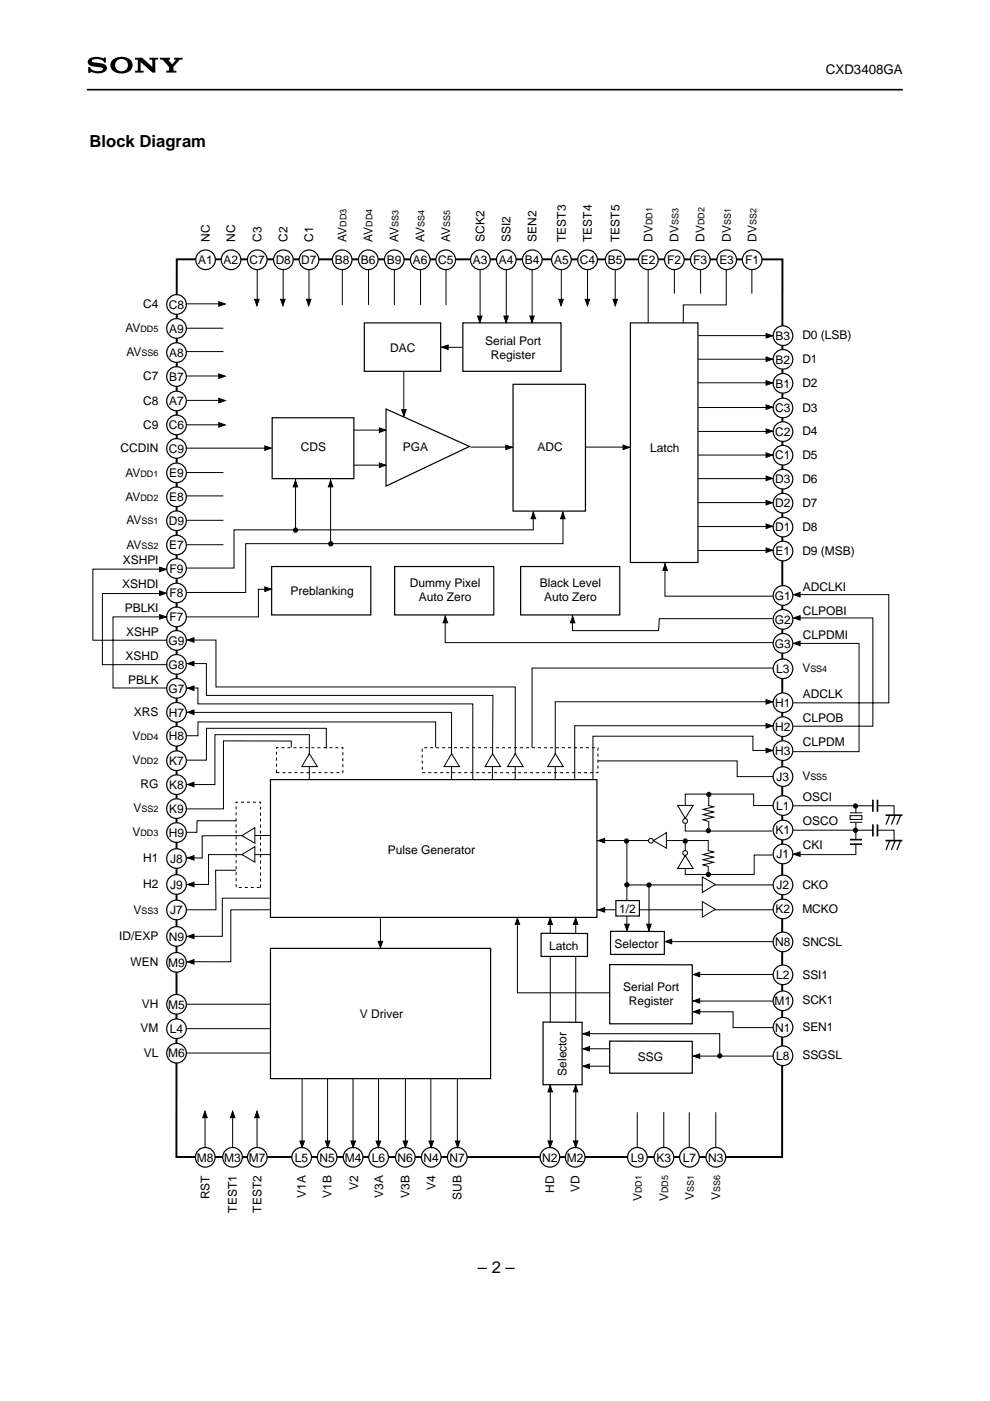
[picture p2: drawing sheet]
<svg xmlns="http://www.w3.org/2000/svg" width="210mm" height="297mm" viewBox="0 0 210 297" stroke-linecap="round" stroke-linejoin="round" font-family="sans-serif">
<path d="M18.8 12.6a3.4 3.4 0 0 1 3.2-.3v-.1h.5v1.1h-.4a1.74 1.74 0 0 0-2.7-.3 .67 .67 0 0 0 .9 .3h.6a1.55 1.55 0 0 1 1.8 1.2 1.78 1.78 0 0 1-2.2 1l-1.2-.3-.1 .3h-.5v-1.3h.4a1.75 1.75 0 0 0 2.5 .8l.2-.4a2.29 2.29 0 0 0-1.9-.5 1.03 1.03 0 0 1-1-.4 1.03 1.03 0 0 1-.1-1.1zM23.9 12.7a2.83 2.83 0 0 1 4.1 .5 1.84 1.84 0 0 1-2.2 2.4v-.5a1.31 1.31 0 0 0 1.1-1.9 1.31 1.31 0 0 0-2.2-.2 1.31 1.31 0 0 0 .8 2.1h.3v.5a1.87 1.87 0 0 1-2.3-2.4zM28.6 12.2h1.5l2.2 2-.1-1.5-.5-.1v-.4h1.8v.4l-.6 .1v2.7h-.6l-2.5-2.2v1.7l.7 .1v.4h-1.9v-.4l.6-.1v-2l-.1-.2-.5-.1zM33.9 12.2h2.2v.4l-.4 .2 .8 .8 .8-.8-.4-.2v-.4h1.7v.4l-.5 .1-1.3 1.5v.7l.6 .1v.4h-2.2v-.4l.6-.1v-.5a3.1 3.1 0 0 0-1.2-1.6l-.7-.2z" fill="#000"/>
<path d="M18.4 19h173" fill="none" stroke="#000" stroke-width=".35"/>
<g fill="none" stroke="#000" stroke-width=".21">
<path d="M39.5 135.7h6.3v9.9h63.4v19.6M39.5 151h56.2v14.2M39.5 145.9h2.5v3.3h58.2v16M39.5 140.7h4.3v6.7h60.7l-.1 17.9M163.9 148.8h-46.2v16.3M163.9 153.9h-42v11.2M163.9 159.1h-4.3v-3h-33.9v9.2M50.1 174h-8.3l-.1 2.5h-2.2M57.3 177.1l-14.4 .1v4.7h-3.4M65.6 165.2v-9.4h-20v10.5h-6.1M126.6 178.2h23.6v7.1M145.3 178.4v7h14.6v-4.1h3.9"/>
<path d="M150.3 168.5v7.7M163.9 170.8h-4.1v-2.4h-14.5v7.8h18.4M168.2 170.8h21.4v1.8M168.2 176h21.4v2M181.5 170.8v10.4h-13.3M50.1 184.5h-4.4l.1 8.4h-6.3M57.2 190.4h-10.1v8.1h-7.6M57.2 192.9h-8.3v11h-9.4M57.3 181.2h-13.1v6.3h-4.7M135.6 192.9h28.3"/>
</g>
<path d="M37.5 55h128.4l-.1 190.3h-128.4z" fill="none" stroke="#000" stroke-width=".41"/>
<g fill="#fff" stroke="#000" stroke-width=".25">
<circle cx="54.5" cy="55.1" r="2.08"/>
<circle cx="43.6" cy="55.1" r="2.08"/>
<circle cx="49" cy="55.1" r="2.08"/>
<circle cx="60.1" cy="55.1" r="2.08"/>
<circle cx="65.5" cy="55.1" r="2.08"/>
<circle cx="72.5" cy="55.1" r="2.08"/>
<circle cx="78.1" cy="55.1" r="2.08"/>
<circle cx="83.6" cy="55.1" r="2.08"/>
<circle cx="89.1" cy="55.1" r="2.08"/>
<circle cx="94.5" cy="55.1" r="2.08"/>
<circle cx="101.8" cy="55.1" r="2.08"/>
<circle cx="107.4" cy="55.1" r="2.08"/>
<circle cx="112.9" cy="55.1" r="2.08"/>
<circle cx="119" cy="55.1" r="2.08"/>
<circle cx="124.6" cy="55.1" r="2.08"/>
<circle cx="130.4" cy="55.1" r="2.08"/>
<circle cx="137.5" cy="55.1" r="2.08"/>
<circle cx="143" cy="55.1" r="2.08"/>
<circle cx="148.5" cy="55.1" r="2.08"/>
<circle cx="154.1" cy="55.1" r="2.08"/>
<circle cx="159.5" cy="55.1" r="2.08"/>
<circle cx="166" cy="71.2" r="2.08"/>
<circle cx="166" cy="76.2" r="2.08"/>
<circle cx="166" cy="81.3" r="2.08"/>
<circle cx="166" cy="86.5" r="2.08"/>
<circle cx="166" cy="91.5" r="2.08"/>
<circle cx="166" cy="96.5" r="2.08"/>
<circle cx="166" cy="101.6" r="2.08"/>
<circle cx="166" cy="106.7" r="2.08"/>
<circle cx="166" cy="111.8" r="2.08"/>
<circle cx="166" cy="116.8" r="2.08"/>
<circle cx="166" cy="126.3" r="2.08"/>
<circle cx="166" cy="131.3" r="2.08"/>
<circle cx="166" cy="136.4" r="2.08"/>
<circle cx="166" cy="141.8" r="2.08"/>
<circle cx="166" cy="149" r="2.08"/>
<circle cx="166" cy="154.1" r="2.08"/>
<circle cx="166" cy="159.2" r="2.08"/>
<circle cx="166" cy="164.7" r="2.08"/>
<circle cx="166" cy="170.8" r="2.08"/>
<circle cx="166" cy="176" r="2.08"/>
<circle cx="166" cy="181.1" r="2.08"/>
<circle cx="166" cy="187.6" r="2.08"/>
<circle cx="166" cy="192.7" r="2.08"/>
<circle cx="166" cy="199.7" r="2.08"/>
<circle cx="166" cy="206.7" r="2.08"/>
<circle cx="37.4" cy="223.3" r="2.08"/>
<circle cx="37.4" cy="218.1" r="2.08"/>
<circle cx="37.4" cy="212.9" r="2.08"/>
<circle cx="37.4" cy="204" r="2.08"/>
<circle cx="37.4" cy="198.5" r="2.08"/>
<circle cx="37.4" cy="192.9" r="2.08"/>
<circle cx="37.4" cy="187.5" r="2.08"/>
<circle cx="37.4" cy="182" r="2.08"/>
<circle cx="37.4" cy="176.5" r="2.08"/>
<circle cx="37.4" cy="171.4" r="2.08"/>
<circle cx="37.4" cy="166.4" r="2.08"/>
<circle cx="37.4" cy="161.3" r="2.08"/>
<circle cx="37.4" cy="156.1" r="2.08"/>
<circle cx="37.4" cy="151" r="2.08"/>
<circle cx="37.4" cy="145.9" r="2.08"/>
<circle cx="37.4" cy="140.9" r="2.08"/>
<circle cx="37.4" cy="135.8" r="2.08"/>
<circle cx="37.4" cy="130.8" r="2.08"/>
<circle cx="37.4" cy="125.7" r="2.08"/>
<circle cx="37.4" cy="115.6" r="2.08"/>
<circle cx="37.4" cy="120.5" r="2.08"/>
<circle cx="37.4" cy="110.4" r="2.08"/>
<circle cx="37.4" cy="105.3" r="2.08"/>
<circle cx="37.4" cy="100.3" r="2.08"/>
<circle cx="37.4" cy="95.1" r="2.08"/>
<circle cx="37.4" cy="90.1" r="2.08"/>
<circle cx="37.4" cy="85" r="2.08"/>
<circle cx="37.4" cy="79.8" r="2.08"/>
<circle cx="37.4" cy="74.8" r="2.08"/>
<circle cx="37.4" cy="69.6" r="2.08"/>
<circle cx="37.4" cy="64.6" r="2.08"/>
<circle cx="166" cy="212.2" r="2.08"/>
<circle cx="166" cy="217.8" r="2.08"/>
<circle cx="151.8" cy="245.4" r="2.08"/>
<circle cx="146.2" cy="245.4" r="2.08"/>
<circle cx="140.8" cy="245.4" r="2.08"/>
<circle cx="135.1" cy="245.4" r="2.08"/>
<circle cx="122" cy="245.4" r="2.08"/>
<circle cx="116.6" cy="245.4" r="2.08"/>
<circle cx="97" cy="245.4" r="2.08"/>
<circle cx="91.4" cy="245.4" r="2.08"/>
<circle cx="85.9" cy="245.4" r="2.08"/>
<circle cx="80.3" cy="245.4" r="2.08"/>
<circle cx="74.9" cy="245.4" r="2.08"/>
<circle cx="69.4" cy="245.4" r="2.08"/>
<circle cx="54.6" cy="245.4" r="2.08"/>
<circle cx="49.3" cy="245.4" r="2.08"/>
<circle cx="43.5" cy="245.4" r="2.08"/>
</g>
<path d="M77.2 68.5h16.2v10.2h-16.2zM98.1 68.5h20.8v10.2h-20.8zM133.7 68.5h14.3v50.8h-14.3zM57.7 88.6h17.3v12.9h-17.3zM108.8 81.5h15.3v26.9h-15.3zM57.6 120.1h21v10.3h-21zM83.7 120.1h21v10.3h-21zM110.4 120.1h21v10.3h-21z" fill="none" stroke="#000" stroke-width=".25"/>
<g fill="#fff" stroke="#000" stroke-width=".21">
<path d="M95.7 159.8l1.7 2.7h-3.3z"/>
<path d="M65.6 159.8l1.7 2.7h-3.3z"/>
<path d="M51.3 177.2l2.7-1.7v3.3z"/>
<path d="M51.3 181.2l2.7-1.7v3.3z"/>
<path d="M104.4 159.8l1.7 2.7h-3.3z"/>
<path d="M109.2 159.8l1.7 2.7h-3.3z"/>
<path d="M117.7 159.8l1.7 2.7h-3.3z"/>
<path d="M148.9 191.2l2.8 1.6-2.8 1.7z"/>
</g>
<path d="M81.8 86.7l17.7 8-17.7 8.4zM57.3 165.3h69.3v29.2h-69.3zM57.3 201.1h46.7v27.6h-46.7zM129.3 204.5l17.5 .1v12.5h-17.5zM129.3 220.7l17.5 .1v6.7h-17.5z" fill="none" stroke="#000" stroke-width=".25"/>
<path d="M58.6 158.5h14.1v5.3h-14.1zM89.5 158.5h37.3v5.3h-37.3zM50.1 170.1h5.1v18.1h-5.1z" fill="none" stroke="#000" stroke-width=".21" stroke-dasharray=".6 .6" stroke-linecap="butt"/>
<path d="M149.8 170.8h.8v3.3h-.8z" fill="#fff"/>
<path d="M150.2 170.8l1.1 .3-2.2 .5 2.2 .6-2.2 .5 2.2 .6-2.2 .5 1.1 .3" fill="none" stroke="#000" stroke-width=".21"/>
<g fill="#fff" stroke="#000" stroke-width=".21">
<path d="M143.7 170.8h3.3l-1.7 2.7z"/>
<circle cx="145.3" cy="174.1" r=".51"/>
</g>
<path d="M149.8 180.4h.8v3.3h-.8z" fill="#fff"/>
<path d="M150.2 180.3l1.1 .3-2.2 .6 2.2 .5-2.2 .6 2.2 .5-2.2 .6 1.1 .3" fill="none" stroke="#000" stroke-width=".21"/>
<g fill="#fff" stroke="#000" stroke-width=".21">
<path d="M145.3 181.4l1.7 2.7h-3.3z"/>
<path d="M138.5 178.2l2.8-1.7v3.3z"/>
<circle cx="145.3" cy="180.8" r=".51"/>
<circle cx="138" cy="178.2" r=".51"/>
</g>
<g fill="#fff" stroke="#000" stroke-width=".35">
<path d="M187.9 172.8h3.3z"/>
<path d="M187.9 178.2h3.3z"/>
</g>
<g fill="#fff" stroke="#000" stroke-width=".25">
<path d="M188.6 172.9l-.7 1.8z"/>
<path d="M189.8 172.9l-.7 1.8z"/>
<path d="M190.9 172.9l-.7 1.8z"/>
<path d="M188.6 178.3l-.7 1.8z"/>
<path d="M189.8 178.3l-.7 1.8z"/>
<path d="M190.9 178.3l-.7 1.8z"/>
</g>
<path d="M181.2 178.1h.6v.9h-.6z" fill="#fff"/>
<path d="M180.2 178h2.6M180.2 179h2.6" fill="none" stroke="#000" stroke-width=".35"/>
<path d="M185.1 175.7h1v.6h-1z" fill="#fff"/>
<path d="M185.1 174.8v2.5M186 174.8v2.5" fill="none" stroke="#000" stroke-width=".35"/>
<path d="M185.1 170.5h1v.6h-1z" fill="#fff"/>
<path d="M185.1 169.6v2.5M186 169.6v2.5" fill="none" stroke="#000" stroke-width=".35"/>
<path d="M180.7 172.4h1.6v1.9h-1.6z" fill="#fff"/>
<g fill="none" stroke="#000" stroke-width=".21">
<path d="M54.5 57.2v7.5M60 57.2v7.5M65.5 57.2v7.5M72.6 57.2v7.5M78.1 57.2v7.5M83.6 57.2v7.5M89.2 57.2v7.5M94.6 57.2v7.5M101.8 57.2v11.3M107.3 57.2v11.3M112.8 57.2v11.3M119 57.2v7.5"/>
<path d="M124.6 57.2v7.5M130.4 57.2v7.5M137.4 57.2v11.3M143 57.2v5.1M148.5 57.2v5.1M154 57.2v7.5h-9.1v3.7M159.4 57.2v5.1M148 71.2h15.9M148 76.2h15.9M148 81.2h15.9M148 86.4h15.9M148 91.5h15.9"/>
<path d="M148 96.5h15.9M141 119.3v7.1h22.9M148 101.5h15.9M148 106.6h15.9M148 111.6h15.9M148 116.7h15.9M94.4 130.4v5.8h69.5M121.4 130.4v3.3h18.2l.2-2.5h24M163.9 141.6h-51.1v16.9M126.8 161.3h29.5v3.4h7.6M132.9 178.2v18.2M180.2 172.3h2.6"/>
<path d="M180.2 174.4h2.6M180.2 172.9h2.6v.8h-2.6zM80.7 194.7v6.3M116.7 195.6v47.6M132.8 187.6h31.1M43.5 235.8v7.5M49.3 235.8v7.5M54.5 235.8v7.5M69.5 228.7v14.6M74.9 228.7v14.6M80.3 228.7v14.6M91.3 228.7v14.6"/>
<path d="M135.1 235.8v7.5M140.7 235.8v7.5M146.1 235.8v7.5M151.8 235.8v7.5"/>
</g>
<path d="M148.9 185.9l2.8 1.6-2.8 1.7z" fill="#fff" stroke="#000" stroke-width=".21"/>
<g fill="none" stroke="#000" stroke-width=".21">
<path d="M39.5 64.4h7.9M39.5 69.6h7.9M39.5 74.5h7.9M39.5 79.7h7.9M85.6 78.9v9.4M93.5 73.6h4.5M39.5 84.9h7.9M39.5 90.1h7.9M39.5 95h18M75 91.2h6.8M75 98.6h6.8M99.8 94.8h9"/>
<path d="M124.1 94.8h9.4M39.5 100.2h7.9M39.5 105.1h7.9M39.5 110.3h7.9M39.5 115.5h7.9M62.7 101.5v10.8M70.1 101.5v13.8M113.1 108.5v3.8h-63.5v8.1h-10.1M119.4 108.5v6.8h-67.3v10.3h-12.6M35.4 130.8h-11.4v15.1h11.4M35.4 125.8h-13.7v15.1h13.7M35.4 120.7h-15.7v15h15.7"/>
<path d="M57.5 124.9h-2.7v5.9h-15.3M168.2 136.4h13.9v23h-13.9M168.2 131h16.9v23h-16.9M168.2 126.1h20.2v22.9h-20.2M39.5 156h2.5v-2.9h50.4v5.4M61.8 158.5v-1.4h-14.4v14.4h-7.9M69.2 158.7v-4.3h-25.4v6.8h-4.3M122.1 195.6v47.6M126.6 192.9h4M141 199.6h22.9M39.5 218.1h17.8M39.5 212.9h17.8"/>
<path d="M146.8 214.5h8.6v3.4h8.5M146.8 206.6h17.1M146.8 212.2h17.1M39.5 223.3h17.8M86 228.7v14.6M97 228.7v14.6"/>
</g>
<g fill="#000" stroke="#000" stroke-width=".21">
<path d="M46.4 64l1.3 .5-1.3 .4zM46.4 79.3l1.3 .5-1.3 .4zM93.7 73.6l1.3-.5v1zM162.4 70.7l1.4 .5-1.4 .5zM162.4 75.7l1.4 .5-1.4 .4zM46.4 89.6l1.3 .5-1.3 .5zM46.4 84.5l1.3 .4-1.3 .5zM56.1 94.5l1.4 .5-1.4 .5zM80.4 90.7l1.4 .5-1.4 .5zM80.4 98.2l1.4 .4-1.4 .5zM107.2 94.4l1.4 .4-1.4 .5zM132.1 94.4l1.4 .4-1.4 .5z"/>
<path d="M162.4 80.7l1.4 .5-1.4 .5zM162.4 85.8l1.4 .5-1.4 .5zM162.4 90.9l1.4 .5-1.4 .5zM162.4 96l1.4 .5-1.4 .5zM162.4 100.9l1.4 .5-1.4 .5zM162.4 106.1l1.4 .5-1.4 .5zM162.4 111.1l1.4 .5-1.4 .5zM162.4 116.2l1.4 .5-1.4 .4zM33.8 120.3l1.4 .4-1.4 .5zM33.8 125.3l1.4 .5-1.4 .4zM33.8 130.3l1.4 .5-1.4 .5zM39.8 135.7l1.3-.5v1z"/>
<path d="M56.1 124.4l1.4 .5-1.4 .5zM168.3 126.1l1.3-.5v1zM168.3 131l1.3-.5v1zM168.3 136.4l1.3-.5v1zM39.8 140.7l1.3-.5v1zM39.8 145.9l1.3-.5v1zM39.8 151l1.3-.5v1zM162.4 148.3l1.4 .5-1.4 .5zM162.4 153.4l1.4 .5-1.4 .5zM162.4 158.6l1.4 .5-1.4 .5zM39.8 166.3l1.3-.4v.9zM126.8 178.2l1.4-.4v.9z"/>
<path d="M39.8 181.9l1.3-.5v1zM39.8 187.5l1.3-.5v1zM39.8 198.5l1.3-.4v.9zM126.8 192.9l1.4-.5v1zM132.5 196h.9l-.5 1.3zM137.1 196h1l-.5 1.3zM168.3 181.1l1.3-.5v1zM39.8 203.9l1.3-.4v.9z"/>
<circle cx="132.8" cy="178.3" r=".45"/>
<circle cx="145.3" cy="178.3" r=".45"/>
<circle cx="150.2" cy="176.1" r=".45"/>
<circle cx="150.3" cy="168.4" r=".45"/>
<circle cx="181.4" cy="170.9" r=".45"/>
<circle cx="181.4" cy="176" r=".45"/>
<circle cx="132.9" cy="187.6" r=".45"/>
<circle cx="137.6" cy="187.6" r=".45"/>
<circle cx="150.2" cy="185.4" r=".45"/>
<circle cx="152.6" cy="223.9" r=".45"/>
</g>
<circle cx="166" cy="223.8" r="2.08" fill="#fff" stroke="#000" stroke-width=".25"/>
<path d="M109.7 194.8v15.7h19.5M123.5 222.4h5.7M123.5 226.1h5.7M146.8 223.9h17.1" fill="none" stroke="#000" stroke-width=".21"/>
<g fill="#000" stroke="#000" stroke-width=".21">
<path d="M54 63.5h.9l-.4 1.3zM59.5 63.5h1l-.5 1.3zM65 63.5h.9l-.4 1.3zM101.3 67h.9l-.5 1.4zM106.8 67h1l-.5 1.4zM112.3 67h1l-.5 1.4zM118.5 63.5h.9l-.4 1.3zM124.1 63.5h.9l-.5 1.3zM130 63.5h.9l-.5 1.3zM62.6 101.9l.5 1.3h-.9zM70.1 101.9l.5 1.3h-1zM113.1 108.6l.5 1.4h-1z"/>
<path d="M119.3 108.6l.5 1.4h-.9zM141 119.6l.5 1.3h-1zM94.4 130.7l.5 1.3h-.9zM121.4 130.7l.5 1.3h-1zM109.7 194.7l.5 1.3h-1zM116.7 194.7l.4 1.3h-.9zM122.1 194.6l.4 1.4h-.9zM141 199.6l1.4-.4v.9zM80.2 199.6h.9l-.4 1.3zM123.6 219.2l1.4-.5v1zM147 206.6l1.4-.5v1zM147 212.2l1.4-.5v1z"/>
<path d="M147 214.5l1.4-.5v1zM43.5 235.6l.4 1.4h-.9zM49.3 235.6l.5 1.4h-.9zM54.5 235.6l.5 1.4h-1zM116.7 230.1l.4 1.4h-.9zM122.1 230.1l.4 1.4h-.9zM123.6 222.4l1.4-.5v.9zM123.6 226.1l1.4-.5v.9zM147 223.9l1.4-.5v1zM69 241.9h.9l-.4 1.4zM116.2 241.9h.9l-.4 1.4zM121.6 241.9h.9l-.4 1.4z"/>
<circle cx="62.7" cy="112.4" r=".45"/>
<circle cx="70.1" cy="115.3" r=".45"/>
</g>
<circle cx="64" cy="245.4" r="2.08" fill="#fff" stroke="#000" stroke-width=".25"/>
<path d="M64.1 228.7v14.6" fill="none" stroke="#000" stroke-width=".21"/>
<path d="M85.2 86.9h.9l-.5 1.3zM63.6 241.9h.9l-.4 1.4zM74.4 241.9h1l-.5 1.4zM79.7 241.9h1l-.5 1.4zM85.5 241.9h.9l-.4 1.4zM91 241.9h.9l-.5 1.4zM96.6 241.9h.9l-.5 1.4z" fill="#000" stroke="#000" stroke-width=".21"/>
<path d="M115.1 216.7l8.3 .1v13.2h-8.3z" fill="#fff" stroke="#000" stroke-width=".25"/>
<path d="M123.4 219.2h29.2v4.6" fill="none" stroke="#000" stroke-width=".21"/>
<g fill="#fff" stroke="#000" stroke-width=".25">
<path d="M114.7 197.9h9.9v4.9h-9.9z"/>
<path d="M129.4 197.5h11.5v4.9h-11.5z"/>
<path d="M130.6 190.9h5v3.3h-5z"/>
</g>
<path d="M137.6 187.7v9.7" fill="none" stroke="#000" stroke-width=".21"/>
<g font-size="3.5">
<text x="19" y="31.3">Block Diagram</text>
<text x="101.3" y="269.9">– 2 –</text>
</g>
<text font-size="2.8" x="175.1" y="15.6">CXD3408GA</text>
<g font-size="2.5">
<text x="44.5" y="51.3" transform="rotate(-90 44.5 51.3)">NC</text>
<text x="49.9" y="51.3" transform="rotate(-90 49.9 51.3)">NC</text>
<text x="55.4" y="51.3" transform="rotate(-90 55.4 51.3)">C3</text>
<text x="61" y="51.3" transform="rotate(-90 61 51.3)">C2</text>
<text x="66.4" y="51.3" transform="rotate(-90 66.4 51.3)">C1</text>
<text x="73.4" y="51.3" transform="rotate(-90 73.4 51.3)">AV</text>
<text x="79" y="51.3" transform="rotate(-90 79 51.3)">AV</text>
<text x="84.5" y="51.3" transform="rotate(-90 84.5 51.3)">AV</text>
<text x="90" y="51.3" transform="rotate(-90 90 51.3)">AV</text>
<text x="95.4" y="51.3" transform="rotate(-90 95.4 51.3)">AV</text>
<text x="102.8" y="51.3" transform="rotate(-90 102.8 51.3)">SCK2</text>
<text x="108.3" y="51.3" transform="rotate(-90 108.3 51.3)">SSI2</text>
<text x="113.8" y="51.3" transform="rotate(-90 113.8 51.3)">SEN2</text>
<text x="119.9" y="51.3" transform="rotate(-90 119.9 51.3)">TEST3</text>
<text x="125.5" y="51.3" transform="rotate(-90 125.5 51.3)">TEST4</text>
<text x="131.3" y="51.3" transform="rotate(-90 131.3 51.3)">TEST5</text>
<text x="138.4" y="51.3" transform="rotate(-90 138.4 51.3)">DV</text>
<text x="143.9" y="51.3" transform="rotate(-90 143.9 51.3)">DV</text>
<text x="149.4" y="51.3" transform="rotate(-90 149.4 51.3)">DV</text>
<text x="155" y="51.3" transform="rotate(-90 155 51.3)">DV</text>
<text x="160.4" y="51.3" transform="rotate(-90 160.4 51.3)">DV</text>
<text x="42" y="56">A1</text>
<text x="47.4" y="56">A2</text>
<text x="52.9" y="56">C7</text>
<text x="58.4" y="56">D8</text>
<text x="63.9" y="56">D7</text>
<text x="71" y="56">B8</text>
<text x="76.5" y="56">B6</text>
<text x="82" y="56">B9</text>
<text x="87.5" y="56">A6</text>
<text x="92.9" y="56">C5</text>
<text x="100.3" y="56">A3</text>
<text x="105.8" y="56">A4</text>
<text x="111.3" y="56">B4</text>
<text x="117.5" y="56">A5</text>
<text x="122.9" y="56">C4</text>
<text x="128.9" y="56">B5</text>
<text x="135.9" y="56">E2</text>
<text x="141.5" y="56">F2</text>
<text x="147" y="56">F3</text>
<text x="152.5" y="56">E3</text>
<text x="158" y="56">F1</text>
<text x="30.3" y="65.3">C4</text>
<text x="35.8" y="65.5">C8</text>
<text x="26.6" y="70.4">AV</text>
<text x="35.9" y="70.5">A9</text>
<text x="170.1" y="72">D0 (LSB)</text>
<text x="26.8" y="75.5">AV</text>
<text x="35.9" y="75.7">A8</text>
<text x="82.7" y="74.5">DAC</text>
<text x="102.9" y="73.2">Serial Port</text>
<text x="104.1" y="76.2">Register</text>
<text x="164.4" y="72.1">B3</text>
<text x="164.4" y="77.1">B2</text>
<text x="170.1" y="77">D1</text>
<text x="30.3" y="80.6">C7</text>
<text x="35.9" y="80.7">B7</text>
<text x="164.4" y="82.2">B1</text>
<text x="170.1" y="82.1">D2</text>
<text x="30.3" y="85.8">C8</text>
<text x="35.9" y="85.9">A7</text>
<text x="164.4" y="87.4">C3</text>
<text x="170.1" y="87.3">D3</text>
<text x="25.5" y="95.9">CCDIN</text>
<text x="30.3" y="90.9">C9</text>
<text x="35.8" y="96">C9</text>
<text x="35.8" y="91">C6</text>
<text x="63.8" y="95.7">CDS</text>
<text x="85.4" y="95.7">PGA</text>
<text x="114" y="95.7">ADC</text>
<text x="137.9" y="95.9">Latch</text>
<text x="164.4" y="92.4">C2</text>
<text x="170.1" y="92.3">D4</text>
<text x="26.6" y="101">AV</text>
<text x="35.9" y="101.2">E9</text>
<text x="164.4" y="97.4">C1</text>
<text x="170.1" y="97.3">D5</text>
<text x="26.6" y="106.1">AV</text>
<text x="35.9" y="106.2">E8</text>
<text x="164.4" y="102.5">D3</text>
<text x="164.4" y="107.6">D2</text>
<text x="170.1" y="102.4">D6</text>
<text x="170.1" y="107.5">D7</text>
<text x="26.8" y="111.2">AV</text>
<text x="35.8" y="111.3">D9</text>
<text x="164.4" y="112.7">D1</text>
<text x="170.1" y="112.5">D8</text>
<text x="26" y="119.5">XSHPI</text>
<text x="26.8" y="116.3">AV</text>
<text x="35.9" y="116.5">E7</text>
<text x="164.4" y="117.7">E1</text>
<text x="170.1" y="117.6">D9 (MSB)</text>
<text x="25.9" y="124.7">XSHDI</text>
<text x="35.9" y="121.4">F9</text>
<text x="86.9" y="124.5">Dummy Pixel</text>
<text x="114.4" y="124.5">Black Level</text>
<text x="170.2" y="125.3">ADCLKI</text>
<text x="26.4" y="129.8">PBLKI</text>
<text x="35.9" y="131.7">F7</text>
<text x="35.9" y="126.6">F8</text>
<text x="61.6" y="126.1">Preblanking</text>
<text x="88.8" y="127.5">Auto Zero</text>
<text x="115.4" y="127.5">Auto Zero</text>
<text x="164.3" y="127.2">G1</text>
<text x="170.2" y="130.3">CLPOBI</text>
<text x="26.7" y="134.8">XSHP</text>
<text x="35.7" y="136.7">G9</text>
<text x="164.3" y="132.2">G2</text>
<text x="164.3" y="137.3">G3</text>
<text x="170.2" y="135.4">CLPDMI</text>
<text x="26.6" y="139.9">XSHD</text>
<text x="35.7" y="141.8">G8</text>
<text x="164.6" y="142.7">L3</text>
<text x="170.1" y="142.6">V</text>
<text x="27.1" y="144.9">PBLK</text>
<text x="35.7" y="146.8">G7</text>
<text x="164.4" y="149.9">H1</text>
<text x="170.2" y="148">ADCLK</text>
<text x="28.4" y="151.8">XRS</text>
<text x="35.8" y="151.9">H7</text>
<text x="164.4" y="155">H2</text>
<text x="170.2" y="153.1">CLPOB</text>
<text x="28.1" y="156.9">V</text>
<text x="35.8" y="157">H8</text>
<text x="164.4" y="160.1">H3</text>
<text x="170.2" y="158.2">CLPDM</text>
<text x="28.1" y="162.1">V</text>
<text x="29.8" y="167.1">RG</text>
<text x="35.9" y="167.3">K8</text>
<text x="35.9" y="162.2">K7</text>
<text x="164.7" y="165.6">J3</text>
<text x="170.1" y="165.4">V</text>
<text x="28.3" y="172.2">V</text>
<text x="35.9" y="172.3">K9</text>
<text x="164.6" y="171.7">L1</text>
<text x="170.2" y="169.8">OSCI</text>
<text x="28.1" y="177.3">V</text>
<text x="35.8" y="177.4">H9</text>
<text x="164.4" y="176.9">K1</text>
<text x="170.2" y="175">OSCO</text>
<text x="30.3" y="182.8">H1</text>
<text x="36.1" y="182.9">J8</text>
<text x="82.2" y="181">Pulse Generator</text>
<text x="164.7" y="182">J1</text>
<text x="170.2" y="180.1">CKI</text>
<text x="30.3" y="188.3">H2</text>
<text x="36.1" y="188.4">J9</text>
<text x="164.7" y="188.5">J2</text>
<text x="170.1" y="188.4">CKO</text>
<text x="28.3" y="193.7">V</text>
<text x="36.1" y="193.8">J7</text>
<text x="131.3" y="193.5">1/2</text>
<text x="164.4" y="193.6">K2</text>
<text x="170.1" y="193.5">MCKO</text>
<text x="25.3" y="199.3">ID/EXP</text>
<text x="35.8" y="199.4">N9</text>
<text x="116.5" y="201.4">Latch</text>
<text x="130.3" y="201">Selector</text>
<text x="164.4" y="200.6">N8</text>
<text x="170.1" y="200.5">SNCSL</text>
<text x="27.7" y="204.8">WEN</text>
<text x="35.7" y="204.9">M9</text>
<text x="164.6" y="207.6">L2</text>
<text x="170.1" y="207.5">SSI1</text>
<text x="30.1" y="213.7">VH</text>
<text x="35.7" y="213.8">M5</text>
<text x="76.3" y="215.8">V Driver</text>
<text x="132.1" y="210.1">Serial Port</text>
<text x="133.3" y="213.1">Register</text>
<text x="164.2" y="213.1">M1</text>
<text x="170.1" y="213">SCK1</text>
<text x="29.8" y="218.9">VM</text>
<text x="36" y="219">L4</text>
<text x="164.4" y="218.7">N1</text>
<text x="170.1" y="218.6">SEN1</text>
<text x="30.5" y="224.1">VL</text>
<text x="35.7" y="224.2">M6</text>
<text x="135.2" y="225">SSG</text>
<text x="164.6" y="224.7">L8</text>
<text x="170.1" y="224.6">SSGSL</text>
<text x="120.1" y="228.1" transform="rotate(-90 120.1 228.1)">Selector</text>
<text x="41.7" y="246.3">M8</text>
<text x="47.5" y="246.3">M3 M7</text>
<text x="62.5" y="246.3">L5</text>
<text x="67.7" y="246.3">N5</text>
<text x="73.1" y="246.3">M4</text>
<text x="78.8" y="246.3">L6</text>
<text x="84.3" y="246.3">N6</text>
<text x="89.8" y="246.3">N4</text>
<text x="95.3" y="246.3">N7</text>
<text x="115" y="246.3">N2</text>
<text x="120.2" y="246.3">M2</text>
<text x="133.7" y="246.3">L9</text>
<text x="139.2" y="246.3">K3</text>
<text x="144.7" y="246.3">L7</text>
<text x="150.1" y="246.3">N3</text>
<text x="44.4" y="254.3" transform="rotate(-90 44.4 254.3)">RST</text>
<text x="50.2" y="257.1" transform="rotate(-90 50.2 257.1)">TEST1</text>
<text x="55.5" y="257.1" transform="rotate(-90 55.5 257.1)">TEST2</text>
<text x="64.9" y="254" transform="rotate(-90 64.9 254)">V1A</text>
<text x="70.3" y="254" transform="rotate(-90 70.3 254)">V1B</text>
<text x="75.9" y="252.3" transform="rotate(-90 75.9 252.3)">V2</text>
<text x="81.2" y="254" transform="rotate(-90 81.2 254)">V3A</text>
<text x="86.8" y="254" transform="rotate(-90 86.8 254)">V3B</text>
<text x="92.3" y="252.3" transform="rotate(-90 92.3 252.3)">V4</text>
<text x="97.9" y="254.4" transform="rotate(-90 97.9 254.4)">SUB</text>
<text x="117.5" y="252.9" transform="rotate(-90 117.5 252.9)">HD</text>
<text x="122.9" y="252.7" transform="rotate(-90 122.9 252.7)">VD</text>
<text x="136.1" y="254.7" transform="rotate(-90 136.1 254.7)">V</text>
<text x="141.7" y="254.7" transform="rotate(-90 141.7 254.7)">V</text>
<text x="147.1" y="254.5" transform="rotate(-90 147.1 254.5)">V</text>
<text x="152.7" y="254.5" transform="rotate(-90 152.7 254.5)">V</text>
</g>
<g font-size="1.9">
<text x="138.4" y="47.8" transform="rotate(-90 138.4 47.8)">DD1</text>
<text x="143.9" y="47.8" transform="rotate(-90 143.9 47.8)">SS3</text>
<text x="149.4" y="47.8" transform="rotate(-90 149.4 47.8)">DD2</text>
<text x="155" y="47.8" transform="rotate(-90 155 47.8)">SS1</text>
<text x="160.4" y="47.8" transform="rotate(-90 160.4 47.8)">SS2</text>
<text x="73.4" y="48.1" transform="rotate(-90 73.4 48.1)">DD3</text>
<text x="79" y="48.1" transform="rotate(-90 79 48.1)">DD4</text>
<text x="84.5" y="48.1" transform="rotate(-90 84.5 48.1)">SS3</text>
<text x="90" y="48.1" transform="rotate(-90 90 48.1)">SS4</text>
<text x="95.4" y="48.1" transform="rotate(-90 95.4 48.1)">SS5</text>
<text x="29.8" y="70.4">DD5</text>
<text x="30" y="75.5">SS6</text>
<text x="29.8" y="101">DD1</text>
<text x="29.8" y="106.1">DD2</text>
<text x="30" y="111.2">SS1</text>
<text x="30" y="116.3">SS2</text>
<text x="171.8" y="142.6">SS4</text>
<text x="29.8" y="156.9">DD4</text>
<text x="29.8" y="162.1">DD2</text>
<text x="171.8" y="165.4">SS5</text>
<text x="30" y="172.2">SS2</text>
<text x="29.8" y="177.3">DD3</text>
<text x="30" y="193.7">SS3</text>
<text x="136.1" y="253" transform="rotate(-90 136.1 253)">DD1</text>
<text x="141.7" y="253" transform="rotate(-90 141.7 253)">DD5</text>
<text x="147.1" y="252.8" transform="rotate(-90 147.1 252.8)">SS1</text>
<text x="152.7" y="252.8" transform="rotate(-90 152.7 252.8)">SS6</text>
</g>
</svg>
